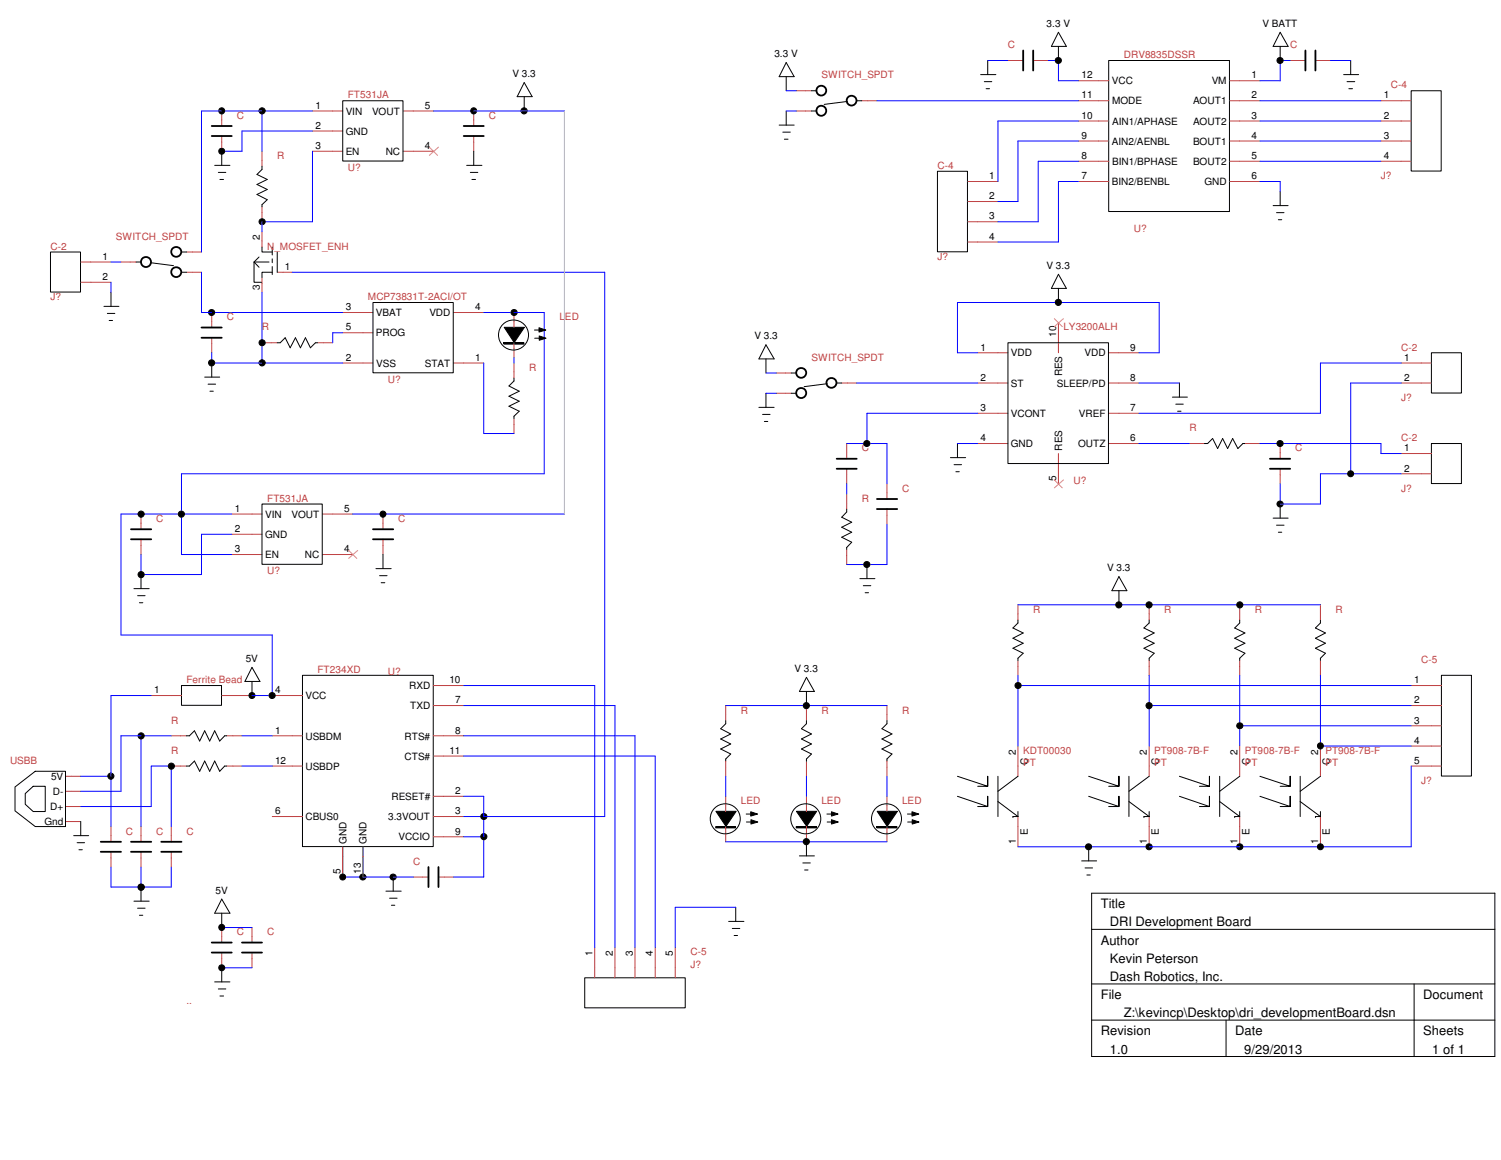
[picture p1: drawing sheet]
<svg xmlns="http://www.w3.org/2000/svg" width="279mm" height="216mm" viewBox="0 0 279 216" stroke-linecap="round" stroke-linejoin="round" font-family="sans-serif">
<g fill="none" stroke="#000" stroke-width=".19">
<path d="M63.8 18.8h11.2v11.2h-11.2zM97.6 15.4l1.5 2.6h-2.8zM97.6 18v2.7M146.3 11.6l1.5 2.7h-2.8zM146.3 14.3v2.6M151 16.9h1M157.7 18.9l-4.3 .5M159.5 18.8h.9M182.5 13.9h2.9M183.2 15.2h1.4M183.6 16.5h.6M183.9 11.3v2.6"/>
<path d="M197 6l1.5 2.6h-2.8zM197 8.6v2.7M206.4 11.3h22.5v28.1h-22.5zM238.3 6l1.5 2.6h-2.8zM238.3 8.6v2.7M250.1 13.9h2.8M250.7 15.2h1.5M251.1 16.5h.7M251.4 11.3v2.6M262.7 16.9h5.6v14.9h-5.6zM40 30.8h2.8M40.6 32.1h1.4"/>
<path d="M40.9 33.4h.7M41.3 28.2v2.6M48.8 30.9v.6l-1 1 1.9 .9-1.9 .9 1.9 1-1.9 .9 1.9 1-.9 .9v.4M86.9 30.8h2.8M87.5 32.1h1.4M87.8 33.4h.7M88.2 28.2v2.6M145 23.3h2.8M145.7 24.6h1.4M146 25.9h.7M146.3 20.7v2.6M151 20.7h1"/>
<path d="M174.5 31.9h5.6v15h-5.6zM237 38.3h2.8M237.6 39.6h1.4M238.3 35.6v2.7M9.4 46.9h5.6v7.5h-5.6zM19.3 57h2.8M20 58.3h1.4M20.3 59.6h.7M20.7 54.4v2.6M25.3 48.8h.9M28 48.9l4.3 .5M33.8 46.9h.9"/>
<path d="M33.8 50.7h.9M48.2 47.8l-.9 1 .9 .9M48.8 46v.9h1.9M50.1 48.8h-2.8v3.7h1.4M50.7 50.7h-1.9v.9M51.6 46.9v3.8M69.4 56.3h15v13.1h-15zM197 53.7v2.6M197 51.1l1.5 2.6h-2.8zM238 40.9h.6M38.1 70.2h2.8M38.7 71.5h1.4"/>
<path d="M39.1 72.8h.6M39.4 67.6v2.6M51.6 63.8h.6l.9-.9 .9 1.8 1-1.8 .9 1.8 1-1.8 .9 1.8 .9-.9h.4M93.8 63.8h3.7v.3h-3.7zM93.9 60.9h3.7l-1.9 2.9zM95.7 70.4v.5l-1 .9 1.9 1-1.9 .9 1.9 1-1.9 .9 1.9 .9-.9 1v.4M99.5 61.4h1.2M99.5 62.9h1.2M100.3 61l1.3 .4-1.3 .4zM100.4 62.5l1.2 .4-1.2 .4zM141.3 75.8h2.8M141.9 77.1h1.4"/>
<path d="M142.3 78.4h.6M142.6 64.2l1.5 2.6h-2.8zM142.6 66.8v2.6M142.6 73.2v2.6M147.3 69.4h.9M147.3 73.2h.9M154 71.4l-4.3 .6M155.7 71.3h1M187.6 63.8h18.7v22.5h-18.7zM218.2 73.9h2.8M218.9 75.2h1.4M219.2 76.5h.6"/>
<path d="M219.5 71.3v2.6M266.4 65.7h5.6v7.5h-5.6zM48.8 93.8h11.2v11.2h-11.2zM157.6 94.7v.6l-.9 1 1.8 .9-1.8 .9 1.8 1-1.8 .9 1.8 .9-.9 1v.3M176.9 85.2h2.8M177.6 86.5h1.4M177.9 87.8h.7M178.2 82.5v2.7M224.2 82.5h.6l.9-.9 1 1.9 .9-1.9 .9 1.9 .9-1.9 1 1.9 1-1h.3M237 96.4h2.8M237.6 97.7h1.4M238 99.1h.6"/>
<path d="M238.3 93.8v2.6M266.4 82.5h5.6v7.5h-5.6zM24.9 109.6h2.9M25.6 110.9h1.4M26 112.2h.6M26.2 106.9v2.7M70 105.8h2.8M70.7 107.1h1.4M71 108.5h.6M71.3 103.2v2.6M160.1 107.7h2.8M160.7 109h1.4"/>
<path d="M161 110.3h.7M161.4 105.1v2.6M189.5 115.4v.6l-.9 .9 1.9 .9-1.9 1 1.9 .9-1.9 .9 1.9 1-1 .9v.4M208.3 107.3l1.5 2.6h-2.8zM208.3 109.9v2.7M213.9 115.4v.6l-1 .9 1.9 .9-1.9 1 1.9 .9-1.9 .9 1.9 1-.9 .9v.4M230.8 115.4v.6l-1 .9 1.9 .9-1.9 1 1.9 .9-1.9 .9 1.9 1-.9 .9v.4M245.8 115.4v.6l-.9 .9 1.8 .9-1.8 1 1.8 .9-1.8 .9 1.8 1-.9 .9v.4M33.8 127.6h7.4v3.7h-7.4zM34.7 136.9h.6l.9-.9 1 1.9 .9-1.9 .9 1.9 1-1.9 .9 1.9 .9-1h.4M46.9 124.2l1.5 2.6h-2.8zM46.9 126.8v2.7"/>
<path d="M56.3 125.7h24.3v31.9h-24.3zM135.1 134.2v.5l-.9 .9 1.8 1-1.8 .9 1.8 1-1.8 .9 1.8 .9-.9 1v.3M150.1 134.2v.5l-.9 .9 1.8 1-1.8 .9 1.8 1-1.8 .9 1.8 .9-.9 1v.3M150.1 128.7v2.6M150.1 126.1l1.5 2.6h-2.8zM165.1 134.2v.5l-.9 .9 1.8 1-1.8 .9 1.8 1-1.8 .9 1.8 .9-.9 1v.3M268.3 125.7h5.6v18.7h-5.6zM2.8 146.5l3.8-2.9h5.6v10.2h-5.6l-3.8-2.9zM4.7 147.7l1.5-1.4h2.2v4.7h-2.2l-1.5-1.3zM13.7 155.5h2.8M14.4 156.8h1.3M14.7 158.2h.6"/>
<path d="M15 152.9v2.6M34.7 142.6h.6l.9-1 1 2 .9-2 .9 2 1-2 .9 2 .9-1h.4M133.2 153.8h3.7v.3h-3.7zM133.3 151h3.7l-1.9 2.8zM138.9 151.5h1.2M138.9 153h1.2M139.7 151.1l1.3 .4-1.3 .4zM139.8 152.6l1.3 .4-1.3 .4zM148.2 153.8h3.7v.3h-3.7zM148.3 151h3.7l-1.8 2.8zM148.8 159.3h2.8M150.1 156.7v2.6"/>
<path d="M153.9 151.5h1.2M154 153h1.1M154.8 151.1l1.2 .4-1.2 .4zM154.8 152.6l1.2 .4-1.2 .4zM163.2 153.8h3.8v.3h-3.8zM163.3 151h3.7l-1.9 2.8zM168.9 151.5h1.2M169 153h1.1M169.8 151.1l1.2 .4-1.2 .4zM169.8 152.6l1.3 .4-1.3 .4zM178.2 144.5l5.7 1.8v-1.8v1.8h-1.9M178.2 148.2l5.7 1.9v-1.9v1.9h-1.9"/>
<path d="M185.8 144.5v7.5M185.8 149.2l3.7 2.8M188.6 152h.1M188.6 152h.9M189.5 151v1M189.5 144.5l-3.7 2.8M202.6 144.5l5.7 1.8v-1.8v1.8h-1.9M202.6 148.2l5.7 1.9v-1.9v1.9h-1.9M202.6 157.6v2.6M210.1 144.5v7.5M210.1 149.2l3.8 2.8M212.9 152h.1"/>
<path d="M212.9 152h1M213.9 151v1M213.9 144.5l-3.8 2.8M219.5 144.5l5.6 1.8v-1.8v1.8h-1.8M219.5 148.2l5.6 1.9v-1.9v1.9h-1.8M227 144.5v7.5M227 149.2l3.8 2.8M229.8 152h.1M229.8 152h1M230.8 151v1M230.8 144.5l-3.8 2.8M234.5 144.5l5.7 1.8v-1.8v1.8h-1.9"/>
<path d="M234.5 148.2l5.7 1.9v-1.9v1.9h-1.9M242 144.5v7.5M242 149.2l3.8 2.8M244.9 152h.1M244.9 152h.9M245.8 151v1M245.8 144.5l-3.8 2.8M24.9 167.7h2.9M25.6 169h1.4M26 170.3h.6M26.2 165.1v2.6M41.3 167.3l1.5 2.7h-2.8z"/>
<path d="M41.3 170v2.6M71.8 165.9h2.9M72.5 167.2h1.4M72.9 168.5h.6M73.2 163.2v2.7M135.6 171.5h2.9M136.3 172.8h1.4M136.7 174.1h.6M136.9 168.9v2.6M149.4 160.6h1.4M149.8 161.9h.6M201.3 160.2h2.8"/>
<path d="M202 161.5h1.4M202.3 162.9h.6M203.2 166.2h75.1v30.4h-75.1zM203.2 173h75.1M40 182.8h2.8M40.6 184.1h1.4M40.9 185.4h.7M41.3 180.1v2.7M108.8 182h18.8v5.6h-18.8zM203.2 183.1h75.1M203.2 189.9h75.1M228.2 189.9v6.7"/>
<path d="M263.2 183.1v13.5"/>
<circle cx="197" cy="11.3" r=".56"/>
<circle cx="238.3" cy="11.3" r=".56"/>
<circle cx="41.3" cy="20.6" r=".56"/>
<circle cx="41.3" cy="28.1" r=".56"/>
<circle cx="48.8" cy="20.6" r=".57"/>
<circle cx="88.2" cy="20.6" r=".56"/>
<circle cx="97.6" cy="20.6" r=".57"/>
<circle cx="39.4" cy="58.2" r=".56"/>
<circle cx="48.8" cy="41.3" r=".56"/>
<circle cx="95.7" cy="58.2" r=".56"/>
<circle cx="197" cy="56.3" r=".57"/>
<circle cx="39.4" cy="67.5" r=".57"/>
<circle cx="48.8" cy="67.5" r=".57"/>
<circle cx="48.8" cy="63.8" r=".56"/>
<circle cx="95.6" cy="62.4" r="2.8"/>
<circle cx="26.3" cy="95.7" r=".57"/>
<circle cx="33.8" cy="95.7" r=".57"/>
<circle cx="71.3" cy="95.7" r=".56"/>
<circle cx="161.4" cy="82.6" r=".56"/>
<circle cx="238.3" cy="93.8" r=".56"/>
<circle cx="238.3" cy="82.6" r=".56"/>
<circle cx="251.4" cy="88.2" r=".56"/>
<circle cx="26.3" cy="106.9" r=".57"/>
<circle cx="161.4" cy="105.1" r=".56"/>
<circle cx="208.3" cy="112.6" r=".57"/>
<circle cx="213.9" cy="112.6" r=".57"/>
<circle cx="230.8" cy="112.6" r=".57"/>
<circle cx="26.3" cy="137" r=".57"/>
<circle cx="46.9" cy="129.5" r=".56"/>
<circle cx="50.7" cy="129.5" r=".56"/>
<circle cx="150.1" cy="131.3" r=".57"/>
<circle cx="189.5" cy="127.6" r=".56"/>
<circle cx="213.9" cy="131.3" r=".57"/>
<circle cx="230.8" cy="135.1" r=".56"/>
<circle cx="245.8" cy="138.8" r=".56"/>
<circle cx="20.6" cy="144.5" r=".57"/>
<circle cx="31.9" cy="142.6" r=".57"/>
<circle cx="90.1" cy="155.7" r=".57"/>
<circle cx="90.1" cy="152" r=".56"/>
<circle cx="135" cy="152.4" r="2.8"/>
<circle cx="150" cy="152.4" r="2.8"/>
<circle cx="150.1" cy="156.6" r=".57"/>
<circle cx="165" cy="152.4" r="2.8"/>
<circle cx="202.6" cy="157.6" r=".56"/>
<circle cx="213.9" cy="157.6" r=".56"/>
<circle cx="230.8" cy="157.6" r=".56"/>
<circle cx="245.8" cy="157.6" r=".56"/>
<circle cx="26.3" cy="165.1" r=".57"/>
<circle cx="41.3" cy="172.6" r=".56"/>
<circle cx="63.8" cy="163.2" r=".56"/>
<circle cx="67.5" cy="163.3" r=".56"/>
<circle cx="73.2" cy="163.3" r=".56"/>
<circle cx="41.3" cy="180.1" r=".56"/>
</g>
<g fill="none" stroke="#c04040" stroke-width=".19">
<path d="M148.2 16.9h2.8M160.4 18.8h2.8M187.6 11.3h2.9M192.3 11.3h2.8M200.7 15h5.7M200.7 18.8h5.7M228.9 15h5.6M228.9 18.8h5.6M240.2 11.3h2.8M244.9 11.3h2.7M257 18.8h5.7M41.3 20.7v2.8"/>
<path d="M41.3 25.3v2.9M48.8 28.2v2.7M48.8 38.5v2.8M58.2 20.7h5.6M58.2 24.4h5.6M58.2 28.2h5.6M75.1 20.7h5.6M75.1 28.2h5.6M88.2 20.7v2.8M88.2 25.3v2.9M148.2 20.7h2.8M180.1 33.8h5.7"/>
<path d="M180.1 37.5h5.7M200.7 22.5h5.7M200.7 26.2h5.7M200.7 30h5.7M200.7 33.8h5.7M228.9 22.5h5.6M228.9 26.2h5.6M228.9 30h5.6M228.9 33.8h5.6M257 22.5h5.7M257 26.2h5.7M257 30h5.7"/>
<path d="M15 48.8h5.7M15 52.5h5.7M22.5 48.8h2.8M34.7 46.9h2.8M34.7 50.7h2.8M39.4 58.2v2.8M48.8 43.1v2.9M48.8 51.6v2.8M51.6 50.7h2.8M63.8 58.2h5.6M84.4 58.2h5.6M95.7 58.2v2.8"/>
<path d="M180.1 41.3h5.7M180.1 45h5.7M39.4 62.9v2.8M48.8 63.8h2.8M59.1 63.8h2.8M63.8 67.6h5.6M63.8 61.9h5.6M84.4 67.6h5.6M95.7 63.8v2.8M95.7 67.6v2.8M95.7 77.9v2.8M144.5 69.4h2.8"/>
<path d="M144.5 73.2h2.8M156.7 71.3h2.8M182 65.7h5.6M182 71.3h5.6M182 76.9h5.6M197 60v5.7M206.4 65.7h5.6M206.4 71.3h5.6M206.4 76.9h5.6M260.8 71.3h5.6M260.8 67.6h5.6M26.2 95.7v2.8"/>
<path d="M43.1 95.7h5.7M43.1 99.4h5.7M60 95.7h5.7M71.3 95.7v2.8M157.6 82.5v2.9M157.6 87.2v2.8M157.6 91.9v2.8M165.1 90v2.9M165.1 94.7v2.9M182 82.5h5.6M197 84.4v5.6M206.4 82.5h5.6"/>
<path d="M221.4 82.5h2.8M231.7 82.5h2.8M238.3 82.5v2.9M238.3 87.2v2.8M260.8 84.4h5.6M260.8 88.2h5.6M26.2 100.4v2.8M43.1 103.2h5.7M60 103.2h5.7M71.3 100.4v2.8M157.6 102.2v2.9M189.5 112.6v2.8"/>
<path d="M213.9 112.6v2.8M230.8 112.6v2.8M245.8 112.6v2.8M28.2 129.5h5.6M31.9 136.9h2.8M41.3 129.5h5.6M42.2 136.9h2.8M50.7 136.9h5.6M50.7 129.5h5.6M80.7 136.9h5.6M80.7 127.6h5.6M80.7 131.3h5.6"/>
<path d="M135.1 131.3v2.9M150.1 131.3v2.9M165.1 131.3v2.9M189.5 122.9v2.8M189.5 138.9v5.6M213.9 122.9v2.8M213.9 138.9v5.6M230.8 122.9v2.8M230.8 138.9v5.6M245.8 122.9v2.8M245.8 138.9v5.6M262.7 127.6h5.6"/>
<path d="M262.7 131.3h5.6M262.7 135.1h5.6M262.7 138.9h5.6M12.2 144.5h2.8M12.2 147.3h2.8M12.2 150.1h2.8M12.2 152.9h2.8M20.7 153.8v2.9M20.7 158.5v2.9M26.2 153.8v2.9M26.2 158.5v2.9M31.9 142.6h2.8"/>
<path d="M31.9 153.8v2.9M31.9 158.5v2.9M42.2 142.6h2.8M50.7 142.6h5.6M50.7 152h5.6M63.8 157.6v5.6M67.6 157.6v5.6M80.7 148.2h5.6M80.7 152h5.6M80.7 155.7h5.6M80.7 140.7h5.6M135.1 141.6v2.9"/>
<path d="M135.1 148.2v2.8M135.1 153.8v2.9M150.1 141.6v2.9M150.1 148.2v2.8M150.1 153.8v2.9M165.1 141.6v2.9M165.1 148.2v2.8M165.1 153.8v2.9M189.5 152v5.6M213.9 152v5.6M230.8 152v5.6M245.8 152v5.6"/>
<path d="M262.7 142.6h5.6M41.3 172.6v2.8M41.3 177.3v2.8M46.9 172.6v2.8M46.9 177.3v2.8M76.9 163.2h2.9M81.6 163.2h2.8M110.7 176.4v5.6M114.5 176.4v5.6M118.2 176.4v5.6M122 176.4v5.6M125.7 176.4v5.6"/>
</g>
<g fill="none" stroke="#00f" stroke-width=".19">
<path d="M146.3 16.9h1.9M163.2 18.8h37.5M183.9 11.3h3.7M195.1 11.3h1.9v3.7h3.7M234.5 18.8h22.5M240.2 11.3h-1.9v3.7h-3.8M247.6 11.3h3.8M48.8 20.7v7.5M58.2 28.2v13.1h-9.4v1.8M58.2 20.7h-20.7v26.2M58.2 24.4h-13.2v3.8h-3.7M80.7 20.7h24.4v75h-39.4"/>
<path d="M146.3 20.7h1.9M200.7 33.8h-3.7v11.2h-11.2M200.7 22.5h-14.9v11.3M200.7 26.2h-11.2v11.3h-3.7M200.7 30h-7.4v11.3h-7.5M234.5 33.8h3.8v1.8M234.5 22.5h22.5M234.5 26.2h22.5M234.5 30h22.5M20.7 52.5v1.9M20.7 48.8h1.8M37.5 50.7v7.5h26.3"/>
<path d="M48.8 54.4v13.2M54.4 50.7h58.2v101.3h-26.3M90 58.2h11.3v30h-67.5v15h9.3M39.4 65.7v1.9h24.4M63.8 61.9h-1.9v1.9M90 67.6v13.1h5.7M95.7 66.6v1M142.6 69.4h1.9M142.6 73.2h1.9M159.5 71.3h22.5M182 65.7h-3.8v-9.4h37.6v9.4h-3.8M182 76.9h-20.6v5.6"/>
<path d="M212 71.3h7.5M260.8 67.6h-15v9.3h-33.8M260.8 71.3h-9.4v16.9M43.1 95.7h-20.6v22.5h28.2v11.3h-3.8M43.1 99.4h-5.6v7.5h-11.3v-3.7M157.6 90v1.9M157.6 82.5h7.5v7.5M165.1 97.6v7.5h-7.5M178.2 82.5h3.8M212 82.5h9.4M234.5 82.5h22.5v1.9h3.8M260.8 88.2h-15v5.6h-7.5v-3.8"/>
<path d="M189.5 112.6h56.3M26.2 136.9v16.9M28.2 129.5h-7.5v24.3M31.9 136.9h-9.4v10.4h-7.5M45 136.9h5.7M86.3 136.9h31.9v39.5M86.3 131.3h28.2v45.1M86.3 127.6h24.4v48.8M135.1 131.3h30M189.5 125.7v13.2M189.5 127.6h73.2M213.9 125.7v13.2"/>
<path d="M213.9 131.3h48.8M230.8 125.7v13.2M230.8 135.1h31.9M245.8 125.7v13.2h16.9M15 150.1h13.2v-7.5h3.7v11.2M15 144.5h5.7M45 142.6h5.7M63.8 157.6v5.6h13.1M67.6 157.6v5.6M86.3 148.2h3.7v15h-5.6M86.3 140.7h35.7v35.7M86.3 155.7h3.7"/>
<path d="M135.1 144.5v3.7M135.1 156.7h30M150.1 144.5v3.7M165.1 144.5v3.7M262.7 142.6v15h-73.2M20.7 161.4v3.7h11.2v-3.7M26.2 161.4v3.7M41.3 172.6h5.6M136.9 168.9h-11.2v7.5M41.3 180.1h5.6"/>
</g>
<g fill="none" stroke="#000" stroke-width=".34">
<path d="M190.5 9.4v3.7M192.3 9.4v3.7M243 9.4v3.7M244.9 9.4v3.7M39.4 23.5h3.7M39.4 25.3h3.7M86.3 23.5h3.7M86.3 25.3h3.7M37.5 61h3.8M37.5 62.9h3.8M24.4 98.5h3.8M69.4 98.5h3.8"/>
<path d="M155.7 85.4h3.8M155.7 87.2h3.8M163.2 92.9h3.8M163.2 94.7h3.8M236.4 85.4h3.8M236.4 87.2h3.8M24.4 100.4h3.8M69.4 100.4h3.8M18.8 156.7h3.7M18.8 158.5h3.7M24.4 156.7h3.8M24.4 158.5h3.8"/>
<path d="M30 156.7h3.8M30 158.5h3.8M39.4 175.4h3.7M39.4 177.3h3.7M45 175.4h3.8M45 177.3h3.8M79.8 161.4v3.7M81.6 161.4v3.7"/>
<circle cx="152.9" cy="16.9" r=".91"/>
<circle cx="158.5" cy="18.7" r=".91"/>
<circle cx="152.9" cy="20.6" r=".93"/>
<circle cx="27.2" cy="48.8" r=".94"/>
<circle cx="32.8" cy="46.9" r=".93"/>
<circle cx="32.8" cy="50.7" r=".93"/>
<circle cx="149.1" cy="73.1" r=".94"/>
<circle cx="149.1" cy="69.4" r=".93"/>
<circle cx="154.8" cy="71.3" r=".93"/>
</g>
<g fill="#000">
<circle cx="197" cy="11.3" r=".56"/>
<circle cx="238.3" cy="11.3" r=".56"/>
<circle cx="197" cy="56.3" r=".57"/>
<circle cx="161.4" cy="82.6" r=".56"/>
<circle cx="238.3" cy="93.8" r=".56"/>
<circle cx="238.3" cy="82.6" r=".56"/>
<circle cx="251.4" cy="88.2" r=".56"/>
<circle cx="161.4" cy="105.1" r=".56"/>
<circle cx="26.3" cy="137" r=".57"/>
<circle cx="46.9" cy="129.5" r=".56"/>
<circle cx="20.6" cy="144.5" r=".57"/>
<circle cx="31.9" cy="142.6" r=".57"/>
<circle cx="26.3" cy="165.1" r=".57"/>
<circle cx="41.3" cy="172.6" r=".56"/>
<circle cx="67.5" cy="163.3" r=".56"/>
<circle cx="73.2" cy="163.3" r=".56"/>
<circle cx="41.3" cy="180.1" r=".56"/>
</g>
<path d="M79.9 27.4l1.5 1.5M81.6 27.4l-1.7 1.5M196.3 59.3l1.4 1.5M198 59.3l-1.7 1.5M196.3 89.3l1.4 1.5M198 89.3l-1.7 1.5M64.9 102.4l1.5 1.5M66.6 102.4l-1.7 1.5" fill="none" stroke="#ff7f7f" stroke-width=".19"/>
<path d="M93.8 63.9h3.7M133.2 154h3.7M148.2 154h3.7M163.2 154h3.8" fill="none" stroke="#000" stroke-width=".25"/>
<g fill="#000">
<path d="M93.9 60.9h3.7l-1.9 2.9zM100.3 61l1.3 .4-1.3 .4zM100.4 62.5l1.2 .4-1.2 .4zM133.3 151h3.7l-1.9 2.8zM139.7 151.1l1.3 .4-1.3 .4zM139.8 152.6l1.3 .4-1.3 .4zM148.3 151h3.7l-1.8 2.8zM154.8 151.1l1.2 .4-1.2 .4zM154.8 152.6l1.2 .4-1.2 .4zM163.3 151h3.7l-1.9 2.8zM169.8 151.1l1.2 .4-1.2 .4zM169.8 152.6l1.3 .4-1.3 .4z"/>
<circle cx="41.3" cy="20.6" r=".56"/>
<circle cx="41.3" cy="28.1" r=".56"/>
<circle cx="48.8" cy="20.6" r=".57"/>
<circle cx="88.2" cy="20.6" r=".56"/>
<circle cx="97.6" cy="20.6" r=".57"/>
<circle cx="39.4" cy="58.2" r=".56"/>
<circle cx="48.8" cy="41.3" r=".56"/>
<circle cx="95.7" cy="58.2" r=".56"/>
<circle cx="39.4" cy="67.5" r=".57"/>
<circle cx="48.8" cy="67.5" r=".57"/>
<circle cx="48.8" cy="63.8" r=".56"/>
<circle cx="26.3" cy="95.7" r=".57"/>
<circle cx="33.8" cy="95.7" r=".57"/>
<circle cx="71.3" cy="95.7" r=".56"/>
<circle cx="26.3" cy="106.9" r=".57"/>
<circle cx="208.3" cy="112.6" r=".57"/>
<circle cx="213.9" cy="112.6" r=".57"/>
<circle cx="230.8" cy="112.6" r=".57"/>
<circle cx="50.7" cy="129.5" r=".56"/>
<circle cx="150.1" cy="131.3" r=".57"/>
<circle cx="189.5" cy="127.6" r=".56"/>
<circle cx="213.9" cy="131.3" r=".57"/>
<circle cx="230.8" cy="135.1" r=".56"/>
<circle cx="245.8" cy="138.8" r=".56"/>
<circle cx="90.1" cy="155.7" r=".57"/>
<circle cx="90.1" cy="152" r=".56"/>
<circle cx="150.1" cy="156.6" r=".57"/>
<circle cx="202.6" cy="157.6" r=".56"/>
<circle cx="213.9" cy="157.6" r=".56"/>
<circle cx="230.8" cy="157.6" r=".56"/>
<circle cx="245.8" cy="157.6" r=".56"/>
<circle cx="63.8" cy="163.2" r=".56"/>
</g>
<path d="M50.7 46v5.6" fill="none" stroke="#000" stroke-width=".19" stroke-dasharray="1.5 .7 .7 .7"/>
<path d="M105.1 20.7v75" fill="none" stroke="#c0c0c0" stroke-width=".19"/>
<g font-size="2.4">
<text x="204.9" y="169.1">Title</text>
<text x="206.6" y="172.4">DRI Development Board</text>
<text x="204.9" y="175.8">Author</text>
<text x="206.6" y="179.2">Kevin Peterson</text>
<text x="204.9" y="185.9">File</text>
<text x="206.6" y="182.6">Dash Robotics, Inc.</text>
<text x="264.9" y="185.9">Document</text>
<text x="209.2" y="189.3">Z:\kevincp\Desktop\dri_developmentBoard.dsn</text>
<text x="204.9" y="192.7">Revision</text>
<text x="206.6" y="196.1">1.0</text>
<text x="229.9" y="192.7">Date</text>
<text x="231.6" y="196.1">9/29/2013</text>
<text x="264.9" y="192.7">Sheets</text>
<text x="266.6" y="196.1">1 of 1</text>
</g>
<g font-size="1.9">
<text x="194.8" y="5">3.3 V</text>
<text x="235" y="5">V BATT</text>
<text x="144.1" y="10.6">3.3 V</text>
<text x="95.4" y="14.4">V 3.3</text>
<text x="201.3" y="14.6">12</text>
<text x="207" y="15.7">VCC</text>
<text x="225.6" y="15.7">VM</text>
<text x="233" y="14.6">1</text>
<text x="58.7" y="20.2">1</text>
<text x="58.7" y="24">2</text>
<text x="64.3" y="21.3">VIN</text>
<text x="69.3" y="21.3">VOUT</text>
<text x="79.1" y="20.2">5</text>
<text x="201.3" y="18.3">11</text>
<text x="201.3" y="22.1">10</text>
<text x="207" y="19.4">MODE</text>
<text x="207" y="23.2">AIN1/APHASE</text>
<text x="222.1" y="19.4">AOUT1</text>
<text x="222.1" y="23.2">AOUT2</text>
<text x="233" y="18.3">2</text>
<text x="233" y="22.1">3</text>
<text x="257.6" y="18.3">1</text>
<text x="257.6" y="22.1">2</text>
<text x="58.7" y="27.7">3</text>
<text x="64.3" y="25.1">GND</text>
<text x="64.3" y="28.8">EN</text>
<text x="71.8" y="28.8">NC</text>
<text x="79.1" y="27.7">4</text>
<text x="201.3" y="29.6">8</text>
<text x="201.3" y="25.8">9</text>
<text x="207" y="27">AIN2/AENBL</text>
<text x="222.1" y="27">BOUT1</text>
<text x="233" y="25.8">4</text>
<text x="233" y="29.6">5</text>
<text x="257.6" y="25.8">3</text>
<text x="257.6" y="29.6">4</text>
<text x="184.1" y="33.4">1</text>
<text x="201.3" y="33.4">7</text>
<text x="207" y="34.5">BIN2/BENBL</text>
<text x="207" y="30.7">BIN1/BPHASE</text>
<text x="222.1" y="30.7">BOUT2</text>
<text x="224.2" y="34.5">GND</text>
<text x="233" y="33.4">6</text>
<text x="184.1" y="37.1">2</text>
<text x="184.1" y="40.9">3</text>
<text x="48.3" y="44.6" transform="rotate(-90 48.3 44.6)">2</text>
<text x="184.1" y="44.6">4</text>
<text x="19" y="48.3">1</text>
<text x="19" y="52.1">2</text>
<text x="53" y="50.2">1</text>
<text x="194.8" y="50">V 3.3</text>
<text x="48.3" y="54" transform="rotate(-90 48.3 54)">3</text>
<text x="64.4" y="57.7">3</text>
<text x="70" y="58.8">VBAT</text>
<text x="79.9" y="58.8">VDD</text>
<text x="88.5" y="57.7">4</text>
<text x="64.4" y="61.5">5</text>
<text x="70" y="62.6">PROG</text>
<text x="140.4" y="63.2">V 3.3</text>
<text x="182.5" y="65.2">1</text>
<text x="196.6" y="62.7" transform="rotate(-90 196.6 62.7)">10</text>
<text x="210.4" y="65.2">9</text>
<text x="64.4" y="67.1">2</text>
<text x="70" y="68.2">VSS</text>
<text x="79.1" y="68.2">STAT</text>
<text x="88.5" y="67.1">1</text>
<text x="182.5" y="70.9">2</text>
<text x="188.2" y="66.3">VDD</text>
<text x="188.2" y="72">ST</text>
<text x="196.7" y="72">SLEEP/PD</text>
<text x="197.7" y="70.1" transform="rotate(-90 197.7 70.1)">RES</text>
<text x="201.9" y="66.3">VDD</text>
<text x="210.4" y="70.9">8</text>
<text x="261.4" y="67.1">1</text>
<text x="261.4" y="70.9">2</text>
<text x="182.5" y="76.5">3</text>
<text x="188.2" y="77.6">VCONT</text>
<text x="200.8" y="77.6">VREF</text>
<text x="210.4" y="76.5">7</text>
<text x="182.5" y="82.1">4</text>
<text x="188.2" y="83.2">GND</text>
<text x="197.7" y="83.9" transform="rotate(-90 197.7 83.9)">RES</text>
<text x="200.7" y="83.2">OUTZ</text>
<text x="210.4" y="82.1">6</text>
<text x="261.4" y="84">1</text>
<text x="196.6" y="89.5" transform="rotate(-90 196.6 89.5)">5</text>
<text x="261.4" y="87.8">2</text>
<text x="43.7" y="95.2">1</text>
<text x="64.1" y="95.2">5</text>
<text x="43.7" y="99">2</text>
<text x="49.4" y="96.4">VIN</text>
<text x="49.4" y="100.1">GND</text>
<text x="54.3" y="96.4">VOUT</text>
<text x="43.7" y="102.8">3</text>
<text x="49.4" y="103.9">EN</text>
<text x="56.8" y="103.9">NC</text>
<text x="64.1" y="102.8">4</text>
<text x="206.1" y="106.3">V 3.3</text>
<text x="45.8" y="123.2">5V</text>
<text x="147.9" y="125.1">V 3.3</text>
<text x="28.7" y="129">1</text>
<text x="51.2" y="129">4</text>
<text x="56.9" y="130.1">VCC</text>
<text x="76.2" y="128.3">RXD</text>
<text x="83.7" y="127.2">10</text>
<text x="84.7" y="130.9">7</text>
<text x="263.2" y="127.2">1</text>
<text x="263.2" y="130.9">2</text>
<text x="51.2" y="136.5">1</text>
<text x="56.9" y="137.7">USBDM</text>
<text x="75.3" y="137.7">RTS#</text>
<text x="76.4" y="132">TXD</text>
<text x="84.7" y="136.5">8</text>
<text x="263.2" y="134.7">3</text>
<text x="51.2" y="142.2">12</text>
<text x="56.9" y="143.3">USBDP</text>
<text x="75.3" y="141.4">CTS#</text>
<text x="83.7" y="140.3">11</text>
<text x="189.1" y="140.5" transform="rotate(-90 189.1 140.5)">2</text>
<text x="191.3" y="142.3" transform="rotate(-90 191.3 142.3)">C</text>
<text x="213.5" y="140.5" transform="rotate(-90 213.5 140.5)">2</text>
<text x="215.7" y="142.3" transform="rotate(-90 215.7 142.3)">C</text>
<text x="230.3" y="140.5" transform="rotate(-90 230.3 140.5)">2</text>
<text x="232.6" y="142.3" transform="rotate(-90 232.6 142.3)">C</text>
<text x="245.4" y="140.5" transform="rotate(-90 245.4 140.5)">2</text>
<text x="247.6" y="142.3" transform="rotate(-90 247.6 142.3)">C</text>
<text x="263.2" y="138.4">4</text>
<text x="263.2" y="142.2">5</text>
<text x="9.5" y="145.2">5V</text>
<text x="9.8" y="148">D-</text>
<text x="72.9" y="148.9">RESET#</text>
<text x="84.7" y="147.8">2</text>
<text x="8.3" y="153.6">Gnd</text>
<text x="9.4" y="150.8">D+</text>
<text x="51.2" y="151.6">6</text>
<text x="56.9" y="152.7">CBUS0</text>
<text x="72.3" y="152.7">3.3VOUT</text>
<text x="84.7" y="155.3">9</text>
<text x="84.7" y="151.6">3</text>
<text x="191.3" y="155.4" transform="rotate(-90 191.3 155.4)">E</text>
<text x="215.7" y="155.4" transform="rotate(-90 215.7 155.4)">E</text>
<text x="232.6" y="155.4" transform="rotate(-90 232.6 155.4)">E</text>
<text x="247.6" y="155.4" transform="rotate(-90 247.6 155.4)">E</text>
<text x="64.5" y="157.1" transform="rotate(-90 64.5 157.1)">GND</text>
<text x="68.2" y="157.1" transform="rotate(-90 68.2 157.1)">GND</text>
<text x="74.2" y="156.4">VCCIO</text>
<text x="189.1" y="157.1" transform="rotate(-90 189.1 157.1)">1</text>
<text x="213.5" y="157.1" transform="rotate(-90 213.5 157.1)">1</text>
<text x="230.3" y="157.1" transform="rotate(-90 230.3 157.1)">1</text>
<text x="245.4" y="157.1" transform="rotate(-90 245.4 157.1)">1</text>
<text x="40.1" y="166.4">5V</text>
<text x="63.4" y="162.7" transform="rotate(-90 63.4 162.7)">5</text>
<text x="67.1" y="162.7" transform="rotate(-90 67.1 162.7)">13</text>
<text x="110.3" y="178" transform="rotate(-90 110.3 178)">1</text>
<text x="114" y="178" transform="rotate(-90 114 178)">2</text>
<text x="117.8" y="178" transform="rotate(-90 117.8 178)">3</text>
<text x="121.5" y="178" transform="rotate(-90 121.5 178)">4</text>
<text x="125.3" y="178" transform="rotate(-90 125.3 178)">5</text>
</g>
<g font-size="1.9" fill="#c04040">
<text x="187.6" y="9">C</text>
<text x="209.2" y="10.8">DRV8835DSSR</text>
<text x="240.2" y="9">C</text>
<text x="152.9" y="14.6">SWITCH_SPDT</text>
<text x="258.9" y="16.5">C-4</text>
<text x="44.1" y="22.1">C</text>
<text x="64.7" y="18.3">FT531JA</text>
<text x="91" y="22.1">C</text>
<text x="51.6" y="29.6">R</text>
<text x="64.7" y="31.8">U?</text>
<text x="174.5" y="31.5">C-4</text>
<text x="257" y="33.4">J?</text>
<text x="9.4" y="46.5">C-2</text>
<text x="21.6" y="44.6">SWITCH_SPDT</text>
<text x="49.7" y="46.5">N_MOSFET_ENH</text>
<text x="211.1" y="43.1">U?</text>
<text x="174.5" y="48.3">J?</text>
<text x="9.4" y="55.9">J?</text>
<text x="42.2" y="59.6">C</text>
<text x="68.5" y="55.9">MCP73831T-2ACI/OT</text>
<text x="104.1" y="59.6">LED</text>
<text x="48.8" y="61.5">R</text>
<text x="198" y="61.5">LY3200ALH</text>
<text x="260.8" y="65.2">C-2</text>
<text x="72.2" y="71.2">U?</text>
<text x="98.5" y="69">R</text>
<text x="151" y="67.1">SWITCH_SPDT</text>
<text x="260.8" y="74.6">J?</text>
<text x="160.4" y="84">C</text>
<text x="221.4" y="80.3">R</text>
<text x="241.1" y="84">C</text>
<text x="260.8" y="82.1">C-2</text>
<text x="49.7" y="93.4">FT531JA</text>
<text x="160.4" y="93.4">R</text>
<text x="167.9" y="91.5">C</text>
<text x="199.8" y="90">U?</text>
<text x="260.8" y="91.5">J?</text>
<text x="29.1" y="97.2">C</text>
<text x="74.1" y="97.2">C</text>
<text x="49.7" y="106.9">U?</text>
<text x="192.3" y="114">R</text>
<text x="216.7" y="114">R</text>
<text x="233.6" y="114">R</text>
<text x="248.6" y="114">R</text>
<text x="59.1" y="125.3">FT234XD</text>
<text x="72.2" y="125.6">U?</text>
<text x="264.5" y="123.4">C-5</text>
<text x="34.7" y="127.2">Ferrite Bead</text>
<text x="31.9" y="134.7">R</text>
<text x="137.9" y="132.8">R</text>
<text x="152.9" y="132.8">R</text>
<text x="167.9" y="132.8">R</text>
<text x="1.9" y="142.2">USBB</text>
<text x="31.9" y="140.3">R</text>
<text x="190.5" y="142.5">PT</text>
<text x="190.5" y="140.3">KDT00030</text>
<text x="214.8" y="142.5">PT</text>
<text x="214.8" y="140.3">PT908-7B-F</text>
<text x="231.7" y="142.5">PT</text>
<text x="231.7" y="140.3">PT908-7B-F</text>
<text x="246.7" y="142.5">PT</text>
<text x="246.7" y="140.3">PT908-7B-F</text>
<text x="137.9" y="149.7">LED</text>
<text x="152.9" y="149.7">LED</text>
<text x="167.9" y="149.7">LED</text>
<text x="264.5" y="145.9">J?</text>
<text x="23.5" y="155.3">C</text>
<text x="29.1" y="155.3">C</text>
<text x="34.7" y="155.3">C</text>
<text x="76.9" y="161">C</text>
<text x="44.1" y="174.1">C</text>
<text x="49.7" y="174.1">C</text>
<text x="128.5" y="177.8">C-5</text>
<text x="128.5" y="180.1">J?</text>
<text x="34.7" y="186.8">..</text>
</g>
</svg>
